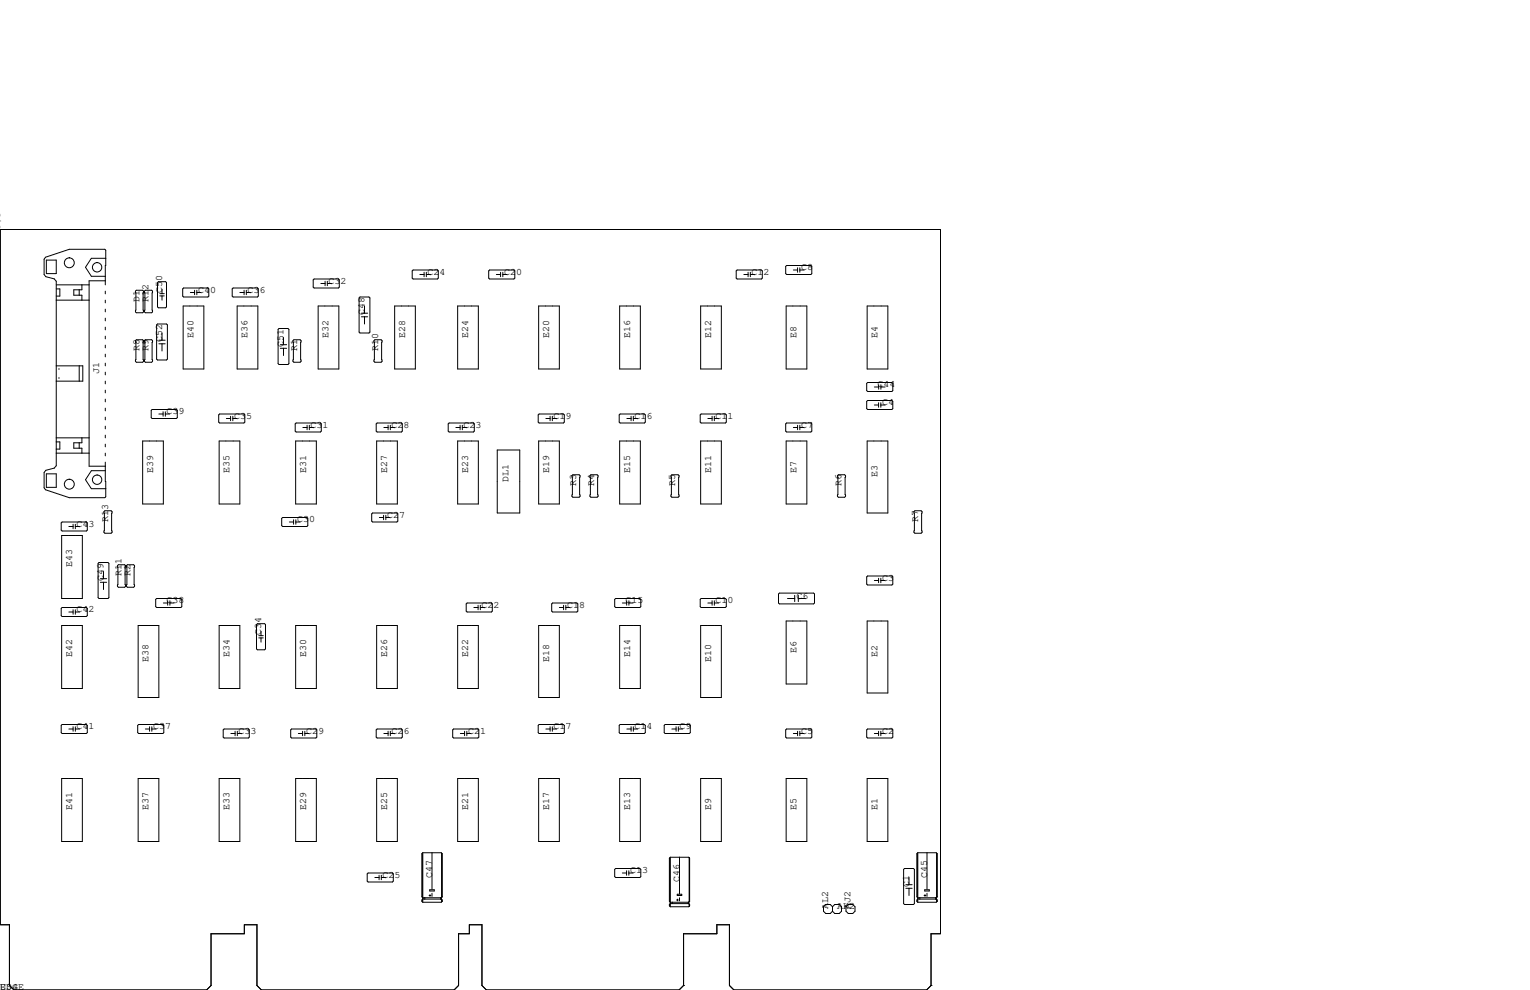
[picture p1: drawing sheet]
<svg xmlns="http://www.w3.org/2000/svg" width="432mm" height="279mm" viewBox="0 0 432 279" stroke-linecap="round" stroke-linejoin="round" font-family="sans-serif">
<g fill="none" stroke="#000" stroke-width=".28">
<path d="M13.1 73.4h2.8v3.8h-2.8zM15.3 78.7l.6 .7v52l-.6 .7M15.3 78.7l-2.4-.6-.5-.6v-4.3l.5-.6 6.7-2.2h10l.2 .2-.1 9.8M29.7 79.2h-4.6v52.4h4.6M29.8 72.9h-4l-1.7 2.5 1.7 2.6h3.9M44.5 79.8l.2-.3h2l.3 .3v6.8l-.3 .3h-2l-.2-.3zM88.6 78.7h6.9l.3 .3v2l-.3 .3h-6.9l-.2-.3v-2zM91.7 79.4v1.2M92.4 79.4v1.2M116.6 76.2h6.8l.3 .3v2l-.3 .2h-6.8l-.3-.2v-2zM118.5 77.5h1.2M119.7 76.8v1.3"/>
<path d="M120.3 77.5h1.2M120.3 76.8v1.3M138.2 76.2h6.8l.3 .3v2l-.3 .2h-6.8l-.3-.2v-2zM140.1 77.5h1.2M141.3 76.8v1.3M141.9 77.5h1.2M141.9 76.8v1.3M208 76.2h6.9l.2 .3v2l-.2 .2h-6.9l-.2-.2v-2zM209.9 77.5h1.2M211.1 76.8v1.3M211.8 77.5h1.2M211.8 76.8v1.3"/>
<path d="M222 74.9h6.9l.2 .3v2l-.2 .3h-6.9l-.3-.3v-2zM223.9 76.2h1.2M225.1 75.6v1.2M225.7 75.6v1.2M225.7 76.2h1.2M15.9 81.5h1v2.1h-1M15.9 80.4h9.2M15.9 84.7h9.2M22.4 81.8v1.5M23.1 80.4v1.4h-2.3v1.5h2.3v1.4M29.7 82.2v.7M29.7 84.7v.8"/>
<path d="M29.7 87.2v.8M29.7 89.8v.8M29.7 92.3v.8M29.7 94.9v.7M29.7 97.4v.8M29.7 99.9v.8M38.5 95.9h1.8l.2 .2v5.9l-.2 .2h-1.8l-.3-.2v-5.9zM38.5 81.9h1.8l.2 .3v5.8l-.2 .3h-1.8l-.3-.3v-5.8zM41 95.9h1.8l.3 .2v5.9l-.3 .2h-1.8l-.2-.2v-5.9zM41 81.9h1.8l.3 .3v5.8l-.3 .3h-1.8l-.2-.3v-5.8zM44.5 91.4h2.5l.2 .3v9.6l-.2 .3h-2.5l-.3-.3v-9.6zM44.8 96h1.8"/>
<path d="M44.8 97h1.8M45.1 82.9h1.3M45.1 83.5h1.3M45.7 81.7v1.2M45.7 83.5v1.2M45.7 94v2M45.7 97v2.1M51.7 86.4h5.8v17.7h-5.8zM51.8 81.3h6.9l.2 .2v2.1l-.2 .2h-6.9l-.2-.2v-2.1zM53.7 82.5h1.2M54.9 81.9v1.3M55.5 82.5h1.3"/>
<path d="M55.5 81.9v1.3M65.8 81.3h6.8l.3 .2v2.1l-.3 .2h-6.8l-.3-.2v-2.1zM66.9 86.4h5.9v17.7h-5.9zM67.7 82.5h1.2M68.9 81.9v1.3M69.5 81.9v1.3M69.5 82.5h1.2M78.7 92.7h2.6l.2 .3v9.6l-.2 .3h-2.6l-.2-.3v-9.6zM79.1 98.3h1.8M79.1 97.3h1.8M80 95.2v2.1M80 98.3v2"/>
<path d="M82.9 95.9h1.8l.3 .2v5.9l-.3 .2h-1.8l-.2-.2v-5.9zM89.8 86.4h5.8v17.7h-5.8zM90.6 80h1.1M92.4 80h1.2M101.6 83.8h2.5l.3 .3v9.6l-.3 .3h-2.5l-.3-.3v-9.6zM102 89.4h1.8M102 88.4h1.8M102.9 86.4v2M102.9 89.4v2M105.8 95.9h1.8l.2 .2v5.9l-.2 .2h-1.8l-.3-.2v-5.9zM111.4 86.4h5.8v17.7h-5.8zM129.2 86.4h5.8v17.7h-5.8z"/>
<path d="M152 86.4h5.9v17.7h-5.9zM174.9 86.4h5.8v17.7h-5.8zM197.7 86.4h5.9v17.7h-5.9zM221.9 86.4h5.8v17.7h-5.8zM244.7 86.4h5.9v17.7h-5.9zM15.9 103.3h7.5v4.3h-7.5M16.5 104.1h.3M16.5 106.7h.3M22.4 103.3v4.3M29.7 102.5v.8M29.7 105v.8M29.7 107.6v.7"/>
<path d="M29.7 110.1v.8M29.7 112.6v.8M29.7 115.2v.8M29.7 117.7v.8M42.9 115.6h6.9l.2 .2v2.1l-.2 .2h-6.9l-.2-.2v-2.1zM44.8 116.8h1.2M46 116.2v1.3M46.7 116.8h1.2M46.7 116.2v1.3M62 116.8h6.8l.3 .3v2l-.3 .3h-6.8l-.3-.3v-2zM63.9 118.1h1.2M65.1 117.5v1.2"/>
<path d="M65.7 118.1h1.2M65.7 117.5v1.2M83.6 119.4h6.8l.3 .2v2.1l-.3 .2h-6.8l-.3-.2v-2.1zM106.4 119.4h6.9l.2 .2v2.1l-.2 .2h-6.9l-.2-.2v-2.1zM126.7 119.4h6.9l.3 .2v2.1l-.3 .2h-6.9l-.2-.2v-2.1zM152.1 116.8h6.9l.3 .3v2l-.3 .3h-6.9l-.2-.3v-2zM154.1 118.1h1.1M155.2 117.5v1.2M155.9 118.1h1.2M155.9 117.5v1.2M175 116.8h6.9l.2 .3v2l-.2 .3h-6.9l-.2-.3v-2zM176.9 118.1h1.2"/>
<path d="M178.1 117.5v1.2M178.7 118.1h1.3M178.7 117.5v1.2M197.9 116.8h6.8l.3 .3v2l-.3 .3h-6.8l-.3-.3v-2zM199.8 118.1h1.2M201 117.5v1.2M201.6 117.5v1.2M201.6 118.1h1.2M222 119.4h6.9l.2 .2v2.1l-.2 .2h-6.9l-.3-.2v-2.1zM244.9 107.9h6.8l.3 .3v2l-.3 .3h-6.8l-.3-.3v-2zM244.9 113h6.8l.3 .3v2l-.3 .3h-6.8l-.3-.3v-2zM246.8 114.3h1.2"/>
<path d="M246.8 109.2h1.2M248 113.7v1.2M248 108.6v1.3M248.6 113.7v1.2M248.6 114.3h1.2M248.6 109.2h1.2M248.6 108.6v1.3M13.1 133.7h2.8v3.8h-2.8zM15.9 124.7h1v2h-1M15.9 127.9h9.2M15.9 123.6h9.2M22.4 125v1.5"/>
<path d="M23.1 123.6v1.4h-2.3v1.5h2.3v1.4M29.7 130.4l.1 9.8-.2 .3h-10l-6.7-2.3-.5-.5v-4.4l.5-.6 2.4-.6M29.7 120.3v.7M29.7 122.8v.8M29.7 125.3v.8M29.7 127.9v.8M29.7 132.8h-3.9l-1.7 2.6 1.7 2.5h4M40.3 124.5h5.8v17.7h-5.8zM61.8 124.5h5.9v17.7h-5.9zM83.4 124.5h5.9v17.7h-5.9zM85.5 120.6h1.2M86.7 120v1.3"/>
<path d="M87.3 120.6h1.2M87.3 120v1.3M106.3 124.5h5.8v17.7h-5.8zM108.3 120.6h1.2M109.5 120v1.3M110.2 120.6h1.2M110.2 120v1.3M128.7 120.6h1.1M129.2 124.5h5.8v17.7h-5.8zM129.8 120v1.3M130.5 120.6h1.2M130.5 120v1.3"/>
<path d="M140.3 127h6.4v17.8h-6.4zM152 124.5h5.9v17.7h-5.9zM161.7 134h1.7l.3 .2v5.9l-.3 .2h-1.7l-.3-.2v-5.9zM166.8 134h1.7l.3 .2v5.9l-.3 .2h-1.7l-.3-.2v-5.9zM174.9 124.5h5.8v17.7h-5.8zM189.6 134h1.8l.2 .2v5.9l-.2 .2h-1.8l-.2-.2v-5.9zM197.7 124.5h5.9v17.7h-5.9zM221.9 124.5h5.8v17.7h-5.8zM223.9 120.6h1.2M225.1 120v1.3M225.7 120v1.3M225.7 120.6h1.2"/>
<path d="M236.6 134h1.8l.2 .2v5.9l-.2 .2h-1.8l-.3-.2v-5.9zM244.7 124.5h5.9v20.3h-5.9zM17.4 151.1h5.8v17.8h-5.8zM17.5 147.3h6.9l.2 .3v2l-.2 .3h-6.9l-.2-.3v-2zM19.4 148.6h1.2M20.6 148v1.2M21.3 148.6h1.2M21.3 148v1.2M27.9 158.7h2.6l.2 .3v9.7l-.2 .2h-2.6l-.2-.2v-9.7zM29.6 144.1h1.8l.2 .3v5.8l-.2 .3h-1.8l-.3-.3v-5.8zM33.4 159.4h1.8l.2 .2v5.9l-.2 .2h-1.8l-.3-.2v-5.9zM35.7 159.6l.2-.2h1.8l.3 .2v5.9l-.3 .2h-1.8l-.2-.2z"/>
<path d="M79.8 146h6.8l.3 .3v2l-.3 .3h-6.8l-.3-.3v-2zM81.7 147.3h1.2M82.9 146.7v1.3M83.5 146.7v1.3M83.5 147.3h1.2M105.2 144.8h6.8l.3 .2v2.1l-.3 .2h-6.8l-.3-.2v-2.1zM107.1 146h1.2M108.3 145.4v1.3M108.9 145.4v1.3M108.9 146h1.2M258.2 144.1h1.8l.2 .3v5.8l-.2 .3h-1.8l-.3-.3v-5.8zM17.4 176.5h5.8v17.8h-5.8z"/>
<path d="M17.5 171.4h6.9l.2 .3v2l-.2 .3h-6.9l-.2-.3v-2zM19.4 172.7h1.2M20.6 172.1v1.3M21.3 172.7h1.2M21.3 172.1v1.3M28.3 164.3h1.8M28.3 163.3h1.8M29.2 161.3v2M29.2 164.3v2.1M39 176.5h5.8v20.3h-5.8zM43.9 169.2l.3-.3h6.9l.2 .3v2l-.2 .2h-6.9l-.3-.2zM46.1 170.2h1.2"/>
<path d="M47.3 169.5v1.3M48 170.2h1.1M48 169.5v1.3M61.8 176.5h5.9v17.8h-5.9zM72.6 176h2.1l.2 .3v6.8l-.2 .3h-2.1l-.2-.3v-6.8zM73 179.4h1.3M73.7 178.2v1.2M83.4 176.5h5.9v17.8h-5.9zM106.3 176.5h5.8v17.8h-5.8zM129.2 176.5h5.8v17.8h-5.8zM131.8 170.2h6.9l.2 .2v2.1l-.2 .2h-6.9l-.2-.2v-2.1zM133.7 171.4h1.2"/>
<path d="M134.9 170.8v1.3M135.6 171.4h1.2M135.6 170.8v1.3M152 176.5h5.9v20.3h-5.9zM156 170.2h6.8l.3 .2v2.1l-.3 .2h-6.8l-.3-.2v-2.1zM157.9 171.4h1.2M159.1 170.8v1.3M159.7 171.4h1.2M159.7 170.8v1.3M173.7 168.9h6.9l.2 .3v2l-.2 .2h-6.9l-.2-.2v-2zM174.9 176.5h5.8v17.8h-5.8zM175.6 170.2h1.3"/>
<path d="M176.9 169.5v1.3M177.5 170.2h1.2M177.5 169.5v1.3M197.7 176.5h5.9v20.3h-5.9zM197.9 168.9h6.8l.3 .3v2l-.3 .2h-6.8l-.3-.2v-2zM199.8 170.2h1.2M201 169.5v1.3M201.6 169.5v1.3M201.6 170.2h1.2M219.7 167.6l.3-.2h9.6l.3 .2v2.6l-.3 .2h-9.6l-.3-.2zM221.9 175.3h5.8v17.7h-5.8zM222.3 168.9h2"/>
<path d="M224.3 168v1.8M225.3 168.9h2M225.3 168v1.8M244.7 175.3h5.9v20.3h-5.9zM244.9 162.6h6.8l.3 .2v2l-.3 .3h-6.8l-.3-.3v-2zM246.8 163.8h1.2M248 163.2v1.3M248.6 163.2v1.3M248.6 163.8h1.2M73 180h1.3M73.7 180v1.2M17.4 219.7h5.8v17.8h-5.8z"/>
<path d="M17.5 204.5h6.9l.2 .2v2.1l-.2 .2h-6.9l-.2-.2v-2.1zM19.4 205.7h1.2M20.6 205.1v1.3M21.3 205.7h1.2M21.3 205.1v1.3M38.9 204.7l.2-.2h6.9l.2 .2v2.1l-.2 .2h-6.9l-.2-.2zM39 219.7h5.8v17.8h-5.8zM41 205.7h1.2M42.2 205.1v1.3M42.8 205.7h1.3M42.8 205.1v1.3M61.8 219.7h5.9v17.8h-5.9z"/>
<path d="M63 206l.2-.3h6.9l.3 .3v2l-.3 .3h-6.9l-.2-.3zM65.2 207h1.1M66.3 206.4v1.2M67 207h1.2M67 206.4v1.2M82.3 205.7h6.9l.2 .3v2l-.2 .3h-6.9l-.3-.3v-2zM83.4 219.7h5.9v17.8h-5.9zM84.2 207h1.2M85.4 206.4v1.2M86 207h1.2M86 206.4v1.2M106.3 219.7h5.8v17.8h-5.8z"/>
<path d="M106.4 205.7h6.9l.2 .3v2l-.2 .3h-6.9l-.2-.3v-2zM108.3 207h1.2M109.5 206.4v1.2M110.2 207h1.2M110.2 206.4v1.2M128 205.7h6.9l.2 .3v2l-.2 .3h-6.9l-.2-.3v-2zM129.2 219.7h5.8v17.8h-5.8zM129.9 207h1.2M131.1 206.4v1.2M131.7 207h1.3M131.7 206.4v1.2M152 219.7h5.9v17.8h-5.9z"/>
<path d="M152.1 204.5h6.9l.3 .2v2.1l-.3 .2h-6.9l-.2-.2v-2.1zM154.1 205.7h1.1M155.2 205.1v1.3M155.9 205.7h1.2M155.9 205.1v1.3M174.9 219.7h5.8v17.8h-5.8zM175 204.5h6.9l.2 .2v2.1l-.2 .2h-6.9l-.2-.2v-2.1zM176.9 205.7h1.2M178.1 205.1v1.3M178.7 205.7h1.3M178.7 205.1v1.3M187.7 204.5h6.9l.2 .2v2.1l-.2 .2h-6.9l-.2-.2v-2.1z"/>
<path d="M189.6 205.7h1.2M190.8 205.1v1.3M191.4 205.7h1.3M191.4 205.1v1.3M197.7 219.7h5.9v17.8h-5.9zM221.9 219.7h5.8v17.8h-5.8zM222 205.7h6.9l.2 .3v2l-.2 .3h-6.9l-.3-.3v-2zM223.9 207h1.2M225.1 206.4v1.2M225.7 207h1.2M225.7 206.4v1.2M244.7 219.7h5.9v17.8h-5.9z"/>
<path d="M244.9 205.7h6.8l.3 .3v2l-.3 .3h-6.8l-.3-.3v-2zM246.8 207h1.2M248 206.4v1.2M248.6 206.4v1.2M248.6 207h1.2M103.6 246.6l.3-.2h6.8l.3 .2v2.1l-.3 .2h-6.8l-.3-.2zM105.8 247.6h1.2M107 247v1.3M107.6 247.6h1.2M107.6 247v1.3M119.2 240.9v12.2M119.2 254v.4"/>
<path d="M119.3 240.7l-.2 .2v12.2l.2 .3h5.2M119.3 240.7h5.2l.3 .2v12.2M119.3 240.7v13.9M119.4 253.5v.1M119.9 253.4v.3M121.1 252.7h.5M121.3 251.1h1.3v.4h-1.3zM121.3 252.5v.5M121.9 240.7v10.3M121.9 252.1v.9M124.4 253.4v.3M124.5 253.4v.3"/>
<path d="M124.5 253.7h-5.2l-.2 .3v.4l.2 .2M124.5 253.7l.3 .3v.4M124.7 240.8v12.4M124.7 253.9v.6M124.7 240.9l.1 12.2M124.7 254l.1 .4M124.8 254.4l-.3 .2h-5.2M124.8 253.1l-.3 .3M173.5 245.4l.2-.3h6.9l.2 .3v2l-.2 .2h-6.9l-.2-.2zM175.6 246.4h1.2M176.8 245.7v1.3M177.5 245.7v1.3"/>
<path d="M177.5 246.4h1.2M189 242.2v12.2M189 255.3v.4M189.2 241.9l-.3 .3v12.2l.3 .2h5.2M189.2 241.9v14M189.2 241.9h5.2l.2 .3v12.2M189.3 254.8v.1M189.7 254.6v.4M190.9 254h.6M191.1 252.4h1.3v.3h-1.3zM191.2 253.7v.6M191.8 241.9v10.4"/>
<path d="M191.8 253.4v.9M194.2 254.6v.4M194.3 254.6v.4M194.4 255h-5.2l-.3 .3v.4l.3 .2M194.4 255l.2 .3v.4M194.4 254.6v.4M194.5 242.1v12.4M194.5 255.1v.7M194.6 242.2v12.2M194.6 255.3v.4M194.6 255.7l-.2 .2h-5.2M194.6 254.4l-.2 .2"/>
<path d="M235 255.9l-.7-.6h-1.3l-.6 .6v1.3l.6 .6h1.3l.7-.6M235 255.9l.6-.6h1.3l.6 .6v1.3l-.6 .6h-1.3l-.6-.6M235 255.9v1.3M239.4 255.3h1.3l.6 .6v1.3l-.6 .6h-1.3l-.6-.6v-1.3zM255 245.4l.3-.3h2.5l.3 .3v9.6l-.3 .3h-2.5l-.3-.3zM255.7 250.7h1.7M255.7 249.7h1.7M256.5 247.6v2.1M256.5 250.7v2M258.9 240.9v12.2M258.9 254v.4M259 240.7l-.2 .2v12.2l.2 .3h5.2"/>
<path d="M259 240.7v13.9M259 240.7h5.2l.3 .2v12.2M259.1 253.5v.1M259.6 253.4v.3M260.8 252.7h.5M261 251.1h1.3v.4h-1.3zM261 252.5v.5M261.6 240.7v10.3M261.6 252.1v.9M264.1 253.4v.3M264.2 253.4v.3M264.2 253.7h-5.2l-.2 .3v.4l.2 .2"/>
<path d="M264.2 253.7l.3 .3v.4M264.4 240.8v12.4M264.4 253.9v.6M264.4 240.9l.1 12.2M264.4 254l.1 .4M264.5 254.4l-.3 .2h-5.2M264.5 253.1l-.3 .3M192.9 278.1h.1M192.9 278.1l-1.3 1.3h-54.3l-1.3-1.3v-17.1h-3.5v2.5h-3.1v14.6l-1.3 1.3h-54.3l-1.3-1.3v-17.1h-3.5v2.5h-9.4v14.6l-1.3 1.3h-54.4l-1.2-1.3v-17.1h-2.6v-196.2h265.3v198.7h-2.6v14.6M262.8 278.1h.1M262.8 278.1l-1.3 1.3h-54.4l-1.2-1.3v-17.1h-3.6v2.5h-9.4v14.6"/>
<circle cx="19.6" cy="74.2" r="1.4"/>
<circle cx="27.4" cy="75.4" r="1.32"/>
<circle cx="19.6" cy="136.7" r="1.4"/>
<circle cx="27.4" cy="135.4" r="1.32"/>
</g>
<g font-size="2.8">
<text x="0" y="64.8" transform="rotate(-90 0 64.8)">U$3</text>
<text x="120.6" y="77.5">C24</text>
<text x="142.2" y="77.5">C20</text>
<text x="212.1" y="77.5">C12</text>
<text x="226.1" y="76.2">C8</text>
<text x="45.7" y="82.5" transform="rotate(-90 45.7 82.5)">C50</text>
<text x="55.9" y="82.5">C40</text>
<text x="69.8" y="82.5">C36</text>
<text x="92.7" y="80">C32</text>
<text x="39.4" y="85.1" transform="rotate(-90 39.4 85.1)">D1</text>
<text x="41.9" y="85.1" transform="rotate(-90 41.9 85.1)">R12</text>
<text x="102.9" y="88.9" transform="rotate(-90 102.9 88.9)">C48</text>
<text x="54.6" y="95.2" transform="rotate(-90 54.6 95.2)">E40</text>
<text x="69.8" y="95.2" transform="rotate(-90 69.8 95.2)">E36</text>
<text x="92.7" y="95.2" transform="rotate(-90 92.7 95.2)">E32</text>
<text x="114.3" y="95.2" transform="rotate(-90 114.3 95.2)">E28</text>
<text x="132.1" y="95.2" transform="rotate(-90 132.1 95.2)">E24</text>
<text x="154.9" y="95.2" transform="rotate(-90 154.9 95.2)">E20</text>
<text x="177.8" y="95.2" transform="rotate(-90 177.8 95.2)">E16</text>
<text x="200.7" y="95.2" transform="rotate(-90 200.7 95.2)">E12</text>
<text x="224.8" y="95.2" transform="rotate(-90 224.8 95.2)">E8</text>
<text x="247.6" y="95.2" transform="rotate(-90 247.6 95.2)">E4</text>
<text x="39.4" y="99.1" transform="rotate(-90 39.4 99.1)">R8</text>
<text x="41.9" y="99.1" transform="rotate(-90 41.9 99.1)">R9</text>
<text x="45.7" y="96.5" transform="rotate(-90 45.7 96.5)">C52</text>
<text x="80" y="97.8" transform="rotate(-90 80 97.8)">C51</text>
<text x="83.8" y="99.1" transform="rotate(-90 83.8 99.1)">R1</text>
<text x="106.7" y="99.1" transform="rotate(-90 106.7 99.1)">R10</text>
<text x="27.9" y="105.4" transform="rotate(-90 27.9 105.4)">J1</text>
<text x="247.6" y="109.2">C44</text>
<text x="47" y="116.8">C39</text>
<text x="66" y="118.1">C35</text>
<text x="156.2" y="118.1">C19</text>
<text x="179.1" y="118.1">C16</text>
<text x="201.9" y="118.1">C11</text>
<text x="248.9" y="114.3">C4</text>
<text x="87.6" y="120.7">C31</text>
<text x="110.5" y="120.7">C28</text>
<text x="130.8" y="120.7">C23</text>
<text x="226.1" y="120.7">C7</text>
<text x="43.2" y="133.3" transform="rotate(-90 43.2 133.3)">E39</text>
<text x="64.8" y="133.3" transform="rotate(-90 64.8 133.3)">E35</text>
<text x="86.4" y="133.3" transform="rotate(-90 86.4 133.3)">E31</text>
<text x="109.2" y="133.3" transform="rotate(-90 109.2 133.3)">E27</text>
<text x="132.1" y="133.3" transform="rotate(-90 132.1 133.3)">E23</text>
<text x="143.5" y="135.9" transform="rotate(-90 143.5 135.9)">DL1</text>
<text x="154.9" y="133.3" transform="rotate(-90 154.9 133.3)">E19</text>
<text x="162.6" y="137.2" transform="rotate(-90 162.6 137.2)">R3</text>
<text x="167.6" y="137.2" transform="rotate(-90 167.6 137.2)">R4</text>
<text x="177.8" y="133.3" transform="rotate(-90 177.8 133.3)">E15</text>
<text x="190.5" y="137.2" transform="rotate(-90 190.5 137.2)">R5</text>
<text x="200.7" y="133.3" transform="rotate(-90 200.7 133.3)">E11</text>
<text x="224.8" y="133.3" transform="rotate(-90 224.8 133.3)">E7</text>
<text x="237.5" y="137.2" transform="rotate(-90 237.5 137.2)">R6</text>
<text x="247.6" y="134.6" transform="rotate(-90 247.6 134.6)">E3</text>
<text x="21.6" y="148.6">C43</text>
<text x="30.5" y="147.3" transform="rotate(-90 30.5 147.3)">R13</text>
<text x="83.8" y="147.3">C30</text>
<text x="109.2" y="146">C27</text>
<text x="259.1" y="147.3" transform="rotate(-90 259.1 147.3)">R7</text>
<text x="20.3" y="160" transform="rotate(-90 20.3 160)">E43</text>
<text x="29.2" y="163.8" transform="rotate(-90 29.2 163.8)">C49</text>
<text x="34.3" y="162.6" transform="rotate(-90 34.3 162.6)">R11</text>
<text x="36.8" y="162.6" transform="rotate(-90 36.8 162.6)">R2</text>
<text x="248.9" y="163.8">C3</text>
<text x="21.6" y="172.7">C42</text>
<text x="47" y="170.2">C38</text>
<text x="135.9" y="171.4">C22</text>
<text x="160" y="171.4">C18</text>
<text x="176.5" y="170.2">C15</text>
<text x="201.9" y="170.2">C10</text>
<text x="224.8" y="168.9">C6</text>
<text x="73.7" y="179.1" transform="rotate(-90 73.7 179.1)">C34</text>
<text x="20.3" y="185.4" transform="rotate(-90 20.3 185.4)">E42</text>
<text x="64.8" y="185.4" transform="rotate(-90 64.8 185.4)">E34</text>
<text x="86.4" y="185.4" transform="rotate(-90 86.4 185.4)">E30</text>
<text x="109.2" y="185.4" transform="rotate(-90 109.2 185.4)">E26</text>
<text x="132.1" y="185.4" transform="rotate(-90 132.1 185.4)">E22</text>
<text x="177.8" y="185.4" transform="rotate(-90 177.8 185.4)">E14</text>
<text x="224.8" y="184.1" transform="rotate(-90 224.8 184.1)">E6</text>
<text x="247.6" y="185.4" transform="rotate(-90 247.6 185.4)">E2</text>
<text x="41.9" y="186.7" transform="rotate(-90 41.9 186.7)">E38</text>
<text x="154.9" y="186.7" transform="rotate(-90 154.9 186.7)">E18</text>
<text x="200.7" y="186.7" transform="rotate(-90 200.7 186.7)">E10</text>
<text x="21.6" y="205.7">C41</text>
<text x="43.2" y="205.7">C37</text>
<text x="67.3" y="207">C33</text>
<text x="86.4" y="207">C29</text>
<text x="110.5" y="207">C26</text>
<text x="132.1" y="207">C21</text>
<text x="156.2" y="205.7">C17</text>
<text x="179.1" y="205.7">C14</text>
<text x="191.8" y="205.7">C9</text>
<text x="226.1" y="207">C5</text>
<text x="248.9" y="207">C2</text>
<text x="20.3" y="228.6" transform="rotate(-90 20.3 228.6)">E41</text>
<text x="41.9" y="228.6" transform="rotate(-90 41.9 228.6)">E37</text>
<text x="64.8" y="228.6" transform="rotate(-90 64.8 228.6)">E33</text>
<text x="86.4" y="228.6" transform="rotate(-90 86.4 228.6)">E29</text>
<text x="109.2" y="228.6" transform="rotate(-90 109.2 228.6)">E25</text>
<text x="132.1" y="228.6" transform="rotate(-90 132.1 228.6)">E21</text>
<text x="154.9" y="228.6" transform="rotate(-90 154.9 228.6)">E17</text>
<text x="177.8" y="228.6" transform="rotate(-90 177.8 228.6)">E13</text>
<text x="200.7" y="228.6" transform="rotate(-90 200.7 228.6)">E9</text>
<text x="224.8" y="228.6" transform="rotate(-90 224.8 228.6)">E5</text>
<text x="247.6" y="228.6" transform="rotate(-90 247.6 228.6)">E1</text>
<text x="107.9" y="247.6">C25</text>
<text x="121.9" y="247.6" transform="rotate(-90 121.9 247.6)">C47</text>
<text x="177.8" y="246.4">C13</text>
<text x="191.8" y="248.9" transform="rotate(-90 191.8 248.9)">C46</text>
<text x="256.5" y="250.2" transform="rotate(-90 256.5 250.2)">C1</text>
<text x="261.6" y="247.6" transform="rotate(-90 261.6 247.6)">C45</text>
<text x="233.7" y="256.5" transform="rotate(-90 233.7 256.5)">AL2</text>
<text x="236.2" y="256.5">AK2</text>
<text x="240" y="256.5" transform="rotate(-90 240 256.5)">AJ2</text>
<text x="0" y="279.4">U$4</text>
<text x="0" y="279.4">EDGE</text>
</g>
</svg>
